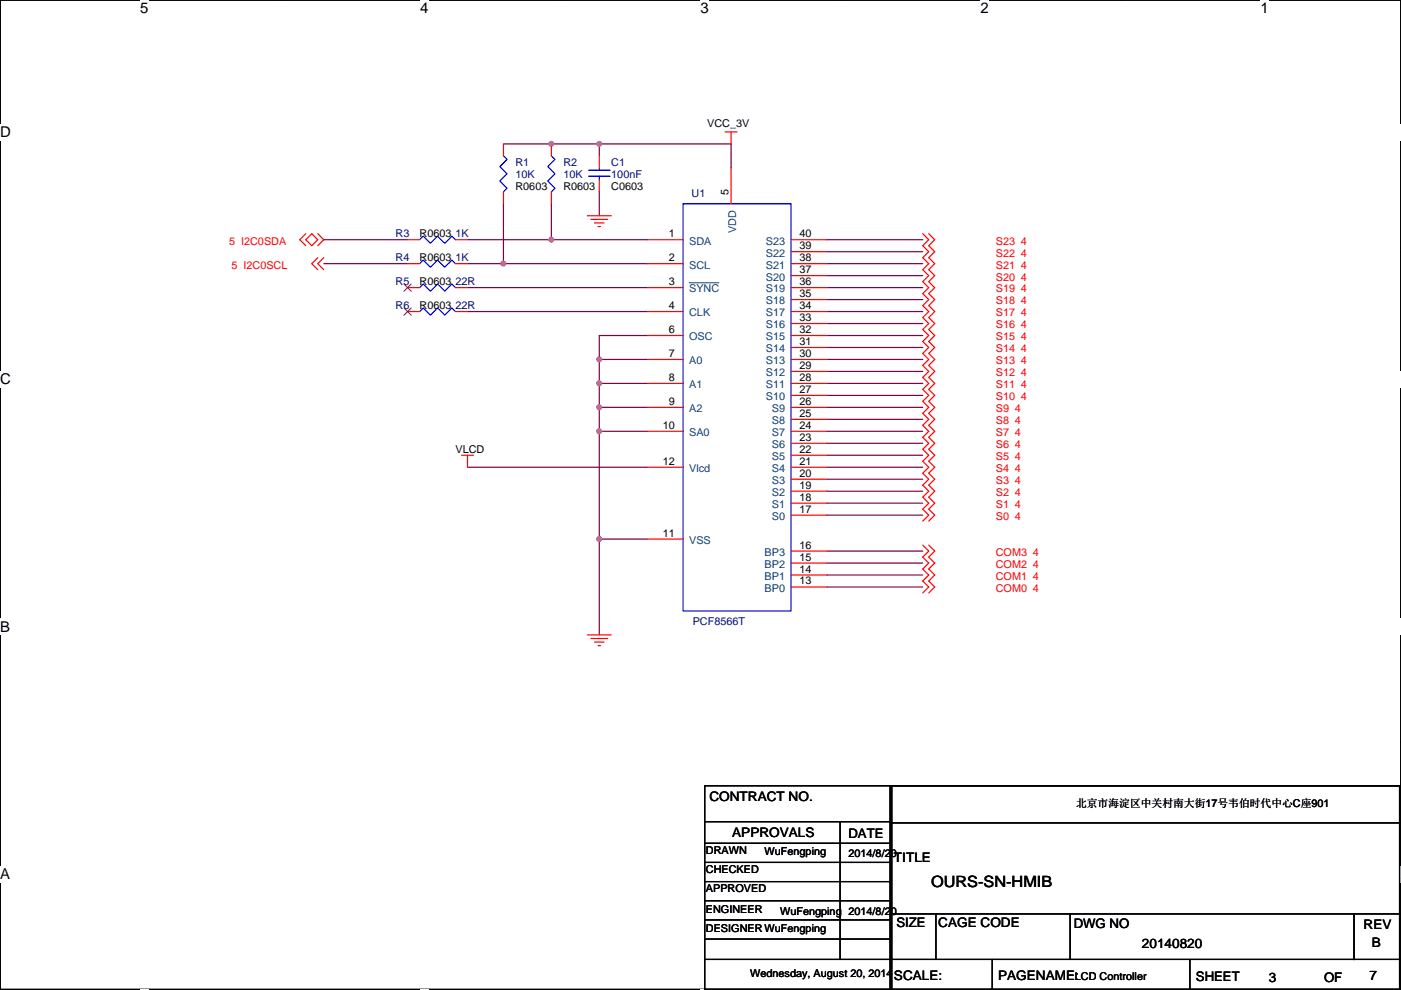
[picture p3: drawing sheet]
<svg xmlns="http://www.w3.org/2000/svg" width="297mm" height="210mm" viewBox="0 0 297 210" stroke-linecap="round" stroke-linejoin="round" font-family="sans-serif">
<path d="M.1 0h296.9v209.8h-296.9z" fill="none" stroke="#000" stroke-width=".25"/>
<g fill="#fff">
<path d="M29.7 0h1.8v3.6h-1.8z"/>
<path d="M29.7 209.8l1.8 .1z"/>
</g>
<path d="M59.4 0h.1M59.4 209.8h.1" fill="none" stroke="#000" stroke-width=".25"/>
<g fill="#fff">
<path d="M89.1 0h1.8v3.6h-1.8z"/>
<path d="M89.1 209.8l1.8 .1z"/>
</g>
<path d="M118.8 0h.1M118.8 209.8h.1" fill="none" stroke="#000" stroke-width=".25"/>
<g fill="#fff">
<path d="M148.5 0h1.8v3.6h-1.8z"/>
<path d="M148.5 209.8l1.8 .1z"/>
</g>
<path d="M178.2 0h.1M178.2 209.8h.1" fill="none" stroke="#000" stroke-width=".25"/>
<g fill="#fff">
<path d="M207.9 0h1.7v3.6h-1.7z"/>
<path d="M207.9 209.8l1.7 .1z"/>
</g>
<path d="M237.6 0h.1M237.6 209.8h.1" fill="none" stroke="#000" stroke-width=".25"/>
<g fill="#fff">
<path d="M267.3 0h1.7v3.6h-1.7z"/>
<path d="M267.3 209.8l1.7 .1z"/>
<path d="M.1 26.3h2.2v3.5h-2.2z"/>
<path d="M297 26.3v3.5z"/>
<path d="M.1 78.7h2.2v3.5h-2.2z"/>
<path d="M297 78.7v3.5z"/>
</g>
<path d="M.1 52.5h.1M297 52.5h.1" fill="none" stroke="#000" stroke-width=".25"/>
<g fill="#fff">
<path d="M.1 131.2h2.1v3.5h-2.1z"/>
<path d="M297 131.2v3.5z"/>
</g>
<path d="M.1 104.9h.1M297 104.9h.1" fill="none" stroke="#000" stroke-width=".25"/>
<g fill="#fff">
<path d="M0 183.6h2.2v3.5h-2.2z"/>
<path d="M297 183.6v3.5z"/>
</g>
<g fill="none" stroke="#000" stroke-width=".25">
<path d="M.1 157.4h.1M297 157.4h.1M149.4 166.7h39.6v43.1h-39.6zM149.4 174.3h39.4M149.4 178.9h39.4M178.1 174.3v29.2M188.8 166.7h107.9v43.1h-107.9zM188.8 166.7h.2v43.1h-.2zM189 174.5h108M296.7 166.7h-107.9v43.1M297 174.5h.1M149.4 182.9h39.4"/>
<path d="M149.4 187h39.4M149.4 191.1h39.4M149.4 195.1h39.4M149.4 199.2h39.4M188.8 193.8h107.9M198.4 193.8v9.7M226.9 193.8v9.7M287.1 193.8v9.7M149.4 203.5h147.3M188.8 209.8h.1M210.4 209.8h.1M210.4 203.5v6.3"/>
<path d="M252.3 209.8h.1M252.3 203.5v6.3"/>
</g>
<g fill="none" stroke="#800040" stroke-width=".25">
<path d="M127.1 30.5h27.9v5.1M127.1 30.5h-20.4M127.1 30.5v2.6M68.6 50.8h17.8M68.6 55.9h17.8M99.1 50.8h17.8M99.1 55.9h7.6M106.7 55.9h30.5M106.7 43.2v12.7M116.9 43.2v7.6M116.9 50.8h20.3M127.1 40.7v5.1"/>
<path d="M175.3 58.5h20.3M175.3 55.9h20.3M175.3 53.4h20.3M175.3 50.8h20.3M99.1 66.1h38.1M99.1 61h38.1M127.1 76.2h10.1M127.1 76.2v5.1M137.2 71.2h-10.1v5M175.3 78.8h20.3M175.3 76.2h20.3M175.3 73.7h20.3"/>
<path d="M175.3 71.2h20.3M175.3 68.6h20.3M175.3 66.1h20.3M175.3 63.5h20.3M175.3 61h20.3M99.1 99.1h38.1M127.1 81.3h10.1M127.1 86.4h10.1M127.1 91.5h10.1M127.1 81.3v5.1M127.1 86.4v5.1M127.1 91.5v22.8"/>
<path d="M175.3 99.1h20.3M175.3 96.6h20.3M175.3 94h20.3M175.3 91.5h20.3M175.3 88.9h20.3M175.3 86.4h20.3M175.3 83.9h20.3M175.3 81.3h20.3M127.1 114.3h10.1M127.1 114.3v20.4M175.3 119.4h20.3M175.3 116.9h20.3"/>
<path d="M175.3 109.3h20.3M175.3 106.7h20.3M175.3 104.2h20.3M175.3 101.6h20.3M175.3 124.5h20.3M175.3 122h20.3"/>
</g>
<g fill="#f0f" stroke="#f0f" stroke-width=".25">
<circle cx="116.9" cy="50.8" r=".5"/>
<circle cx="116.9" cy="30.5" r=".5"/>
<circle cx="127" cy="30.5" r=".5"/>
<circle cx="106.7" cy="55.9" r=".5"/>
<circle cx="127" cy="81.3" r=".5"/>
<circle cx="127" cy="76.2" r=".5"/>
<circle cx="127" cy="86.4" r=".5"/>
<circle cx="127" cy="114.3" r=".5"/>
<circle cx="127" cy="91.5" r=".5"/>
</g>
<g fill="none" stroke="#f00" stroke-width=".25">
<path d="M106.7 30.5v2.6M116.9 30.5v2.6M127.1 33.1v2.5M127.1 38.1v2.6M153.7 28h2.6M155 28v2.5M155 35.6v7.6M64.8 49.6l-1.2 1.2 1.2 1.3M64.8 50.8l1.3-1.2 1.3 1.2-1.3 1.3zM67.4 54.7l-1.3 1.2 1.3 1.3M67.4 49.6l1.2 1.2-1.2 1.3M68.6 54.7l-1.2 1.2 1.2 1.3"/>
<path d="M86.4 50.8h2.6M86.4 55.9h2.6M96.6 50.8h2.5M96.6 55.9h2.5M106.7 40.7v2.5M116.9 40.7v2.5M124.5 45.8h5.1M125.3 46.5h3.5M126 47.3h2.1M126.8 48h.5M137.2 50.8h7.6M137.2 55.9h7.6"/>
<path d="M167.7 58.5h7.6M167.7 55.9h7.6M167.7 53.4h7.6M167.7 50.8h7.6M195.6 49.6l1.3 1.2-1.3 1.3 1.3 1.3-1.3 1.3 1.3 1.2-1.3 1.3 1.3 1.3-1.3 1.2 1.3 1.3-1.3 1.3 1.3 1.2-1.3 1.3 1.3 1.3-1.3 1.3 1.3 1.2-1.3 1.3 1.3 1.3-1.3 1.2 1.3 1.3-1.3 1.3 1.3 1.2-1.3 1.3 1.3 1.3-1.3 1.3 1.3 1.2-1.3 1.3 1.3 1.3-1.3 1.2 1.3 1.3-1.3 1.3 1.3 1.2-1.3 1.3 1.3 1.3-1.3 1.3 1.3 1.2-1.3 1.3 1.3 1.3-1.3 1.2 1.3 1.3-1.3 1.3 1.3 1.2-1.3 1.3 1.3 1.3-1.3 1.3 1.3 1.2-1.3 1.3 1.3 1.3-1.3 1.2M196.9 49.6l1.3 1.2-1.3 1.3 1.3 1.3-1.3 1.3 1.3 1.2-1.3 1.3 1.3 1.3-1.3 1.2 1.3 1.3-1.3 1.3 1.3 1.2-1.3 1.3 1.3 1.3-1.3 1.3 1.3 1.2-1.3 1.3 1.3 1.3-1.3 1.2 1.3 1.3-1.3 1.3 1.3 1.2-1.3 1.3 1.3 1.3-1.3 1.3 1.3 1.2-1.3 1.3 1.3 1.3-1.3 1.2 1.3 1.3-1.3 1.3 1.3 1.2-1.3 1.3 1.3 1.3-1.3 1.3 1.3 1.2-1.3 1.3 1.3 1.3-1.3 1.2 1.3 1.3-1.3 1.3 1.3 1.2-1.3 1.3 1.3 1.3-1.3 1.3 1.3 1.2-1.3 1.3 1.3 1.3-1.3 1.2M86.4 61h2.6M86.4 66.1h2.6M96.6 61h2.5M96.6 66.1h2.5M137.2 61h7.6M137.2 66.1h7.6"/>
<path d="M137.2 71.2h7.6M137.2 76.2h7.6M167.7 78.8h7.6M167.7 76.2h7.6M167.7 73.7h7.6M167.7 71.2h7.6M167.7 68.6h7.6M167.7 66.1h7.6M167.7 63.5h7.6M167.7 61h7.6M97.9 96.6h2.5M99.1 96.6v2.5"/>
<path d="M137.2 81.3h7.6M137.2 86.4h7.6M137.2 91.5h7.6M137.2 99.1h7.6M167.7 99.1h7.6M167.7 96.6h7.6M167.7 94h7.6M167.7 91.5h7.6M167.7 88.9h7.6M167.7 86.4h7.6M167.7 83.9h7.6M167.7 81.3h7.6"/>
<path d="M137.2 114.3h7.6M167.7 119.4h7.6M167.7 116.9h7.6M167.7 109.3h7.6M167.7 106.7h7.6M167.7 104.2h7.6M167.7 101.6h7.6M195.6 115.6l1.3 1.3-1.3 1.3 1.3 1.2-1.3 1.3 1.3 1.3-1.3 1.2 1.3 1.3-1.3 1.3M196.9 115.6l1.3 1.3-1.3 1.3 1.3 1.2-1.3 1.3 1.3 1.3-1.3 1.2 1.3 1.3-1.3 1.3M124.5 134.7h5.1M125.3 135.4h3.5M126 136.2h2.1"/>
<path d="M126.8 136.9h.5M167.7 124.5h7.6M167.7 122h7.6"/>
</g>
<path d="M287.1 193.8v9.7M287.1 203.5h.1" fill="none" stroke="#000" stroke-width=".25" stroke-dasharray="0 .5"/>
<path d="M106.7 33.1l.8 .7-1.5 1.5 1.5 1.6-1.5 1.5 1.5 1.5-.8 .8M116.9 33.1l.8 .7-1.6 1.5 1.6 1.6-1.6 1.5 1.6 1.5-.8 .8M124.8 37.4h4.5M124.8 36.1h4.5M127.1 35.6v.5M127.1 37.4v.7M89 50.8l.7-.7 1.5 1.5 1.6-1.5 1.5 1.5 1.5-1.5 .8 .7M89 55.9l.7-.7 1.5 1.5 1.6-1.5 1.5 1.5 1.5-1.5 .8 .7M144.8 43.2h22.9v86.4h-22.9zM89 61l.7-.8 1.5 1.6 1.6-1.6 1.5 1.6 1.5-1.6 .8 .8M89 66.1l.7-.8 1.5 1.5 1.6-1.5 1.5 1.5 1.5-1.5 .8 .8" fill="none" stroke="#00f" stroke-width=".25"/>
<path d="M85.7 60.2l1.5 1.6M85.7 65.3l1.5 1.6M87.2 60.2l-1.6 1.6M87.2 65.3l-1.6 1.6" fill="none" stroke="#804000" stroke-width=".21"/>
<path d="M146.1 60h6.3" fill="none" stroke="#004080" stroke-width=".21"/>
<text font-size="3.3" x="197.4" y="188.2">OURS-SN-HMIB</text>
<g font-size="3.2">
<text x="29.7" y="2.9">5</text>
<text x="89.1" y="2.9">4</text>
<text x="148.5" y="2.9">3</text>
<text x="207.9" y="2.9">2</text>
<text x="267.3" y="2.9">1</text>
<text x=".1" y="29.1">D</text>
<text x=".1" y="81.5">C</text>
<text x=".1" y="134">B</text>
<text x=".1" y="186.4">A</text>
<text x="297" y="186.4">A</text>
</g>
<g font-size="2.8">
<text x="150.4" y="169.9">CONTRACT NO.</text>
<text x="155.3" y="177.5">APPROVALS</text>
<text x="179.9" y="177.8">DATE</text>
<text x="189.5" y="182.9">TITLE</text>
<text x="190.1" y="196.6">SIZE</text>
<text x="198.9" y="196.6">CAGE CODE</text>
<text x="227.6" y="196.8">DWG NO</text>
<text x="289.1" y="197.1">REV</text>
<text x="242.1" y="201.2">20140820</text>
<text x="290.9" y="200.9">B</text>
<text x="189.5" y="207.8">SCALE:</text>
<text x="211.6" y="207.8">PAGENAME:</text>
<text x="253.6" y="208">SHEET</text>
<text x="269" y="208.3">3</text>
<text x="280.7" y="208.3">OF</text>
<text x="290.4" y="207.8">7</text>
</g>
<g font-size="2.3">
<text x="149.9" y="27">VCC_3V</text>
<text x="109.3" y="40.2">R0603</text>
<text x="119.4" y="40.2">R0603</text>
<text x="129.6" y="40.2">C0603</text>
<text x="154.5" y="41.4" transform="rotate(-90 154.5 41.4)">5</text>
<text x="89" y="50.4">R0603</text>
<text x="141.8" y="50.3">1</text>
<text x="169.5" y="52.9">39</text>
<text x="169.5" y="50.3">40</text>
<text x="89" y="55.4">R0603</text>
<text x="141.8" y="55.4">2</text>
<text x="169.5" y="57.9">37</text>
<text x="169.5" y="55.4">38</text>
<text x="89" y="60.5">R0603</text>
<text x="89" y="65.6">R0603</text>
<text x="141.8" y="60.5">3</text>
<text x="141.8" y="65.6">4</text>
<text x="169.5" y="65.6">34</text>
<text x="169.5" y="63">35</text>
<text x="169.5" y="60.5">36</text>
<text x="141.8" y="70.6">6</text>
<text x="169.5" y="70.6">32</text>
<text x="169.5" y="68.1">33</text>
<text x="141.8" y="75.7">7</text>
<text x="169.5" y="75.7">30</text>
<text x="169.5" y="73.2">31</text>
<text x="141.8" y="80.8">8</text>
<text x="169.5" y="83.3">27</text>
<text x="169.5" y="80.8">28</text>
<text x="169.5" y="78.3">29</text>
<text x="141.8" y="85.9">9</text>
<text x="169.5" y="88.4">25</text>
<text x="169.5" y="85.9">26</text>
<text x="140.5" y="91">10</text>
<text x="169.5" y="93.5">23</text>
<text x="169.5" y="91">24</text>
<text x="96.6" y="96.1">VLCD</text>
<text x="140.5" y="98.6">12</text>
<text x="169.5" y="101.1">20</text>
<text x="169.5" y="98.6">21</text>
<text x="169.5" y="96">22</text>
<text x="169.5" y="106.2">18</text>
<text x="169.5" y="103.7">19</text>
<text x="140.5" y="113.8">11</text>
<text x="169.5" y="108.7">17</text>
<text x="169.5" y="118.9">15</text>
<text x="169.5" y="116.4">16</text>
<text x="169.5" y="124">13</text>
<text x="169.5" y="121.4">14</text>
<text x="228.2" y="171.3">北京市海淀区中关村南大街17号韦伯时代中心C座901</text>
<text x="149.7" y="181.2">DRAWN</text>
<text x="149.7" y="185.2">CHECKED</text>
<text x="162.1" y="181.4">WuFengping</text>
<text x="179.9" y="181.7">2014/8/20</text>
<text x="149.7" y="189.3">APPROVED</text>
<text x="149.7" y="193.6">ENGINEER</text>
<text x="149.7" y="197.7">DESIGNER WuFengping</text>
<text x="165.4" y="194.1">WuFengping</text>
<text x="179.9" y="194.1">2014/8/20</text>
<text x="159.1" y="207.3">Wednesday, August 20, 2014</text>
<text x="227.9" y="207.8">LCD Controller</text>
</g>
<g font-size="2.3" fill="#000080">
<text x="109.3" y="35.1">R1</text>
<text x="119.4" y="35.1">R2</text>
<text x="129.6" y="35.1">C1</text>
<text x="109.3" y="37.7">10K</text>
<text x="119.4" y="37.7">10K</text>
<text x="129.6" y="37.7">100nF</text>
<text x="146.6" y="41.7">U1</text>
<text x="83.9" y="50.4">R3</text>
<text x="96.6" y="50.4">1K</text>
<text x="83.9" y="55.4">R4</text>
<text x="96.6" y="55.4">1K</text>
<text x="83.9" y="60.5">R5</text>
<text x="83.9" y="65.6">R6</text>
<text x="96.6" y="60.5">22R</text>
<text x="96.6" y="65.6">22R</text>
<text x="146.9" y="132.7">PCF8566T</text>
</g>
<g font-size="2.3" fill="#f00">
<text x="48.6" y="51.9">5 I2C0SDA</text>
<text x="211.1" y="51.9">S23 4</text>
<text x="49.1" y="57">5 I2C0SCL</text>
<text x="211.1" y="59.5">S20 4</text>
<text x="211.1" y="57">S21 4</text>
<text x="211.1" y="54.4">S22 4</text>
<text x="211.1" y="64.6">S18 4</text>
<text x="211.1" y="62">S19 4</text>
<text x="211.1" y="69.7">S16 4</text>
<text x="211.1" y="67.1">S17 4</text>
<text x="211.1" y="77.3">S13 4</text>
<text x="211.1" y="74.7">S14 4</text>
<text x="211.1" y="72.2">S15 4</text>
<text x="211.1" y="82.4">S11 4</text>
<text x="211.1" y="79.8">S12 4</text>
<text x="211.1" y="90">S8 4</text>
<text x="211.1" y="87.4">S9 4</text>
<text x="211.1" y="84.9">S10 4</text>
<text x="211.1" y="95.1">S6 4</text>
<text x="211.1" y="92.5">S7 4</text>
<text x="211.1" y="100.1">S4 4</text>
<text x="211.1" y="97.6">S5 4</text>
<text x="211.1" y="107.8">S1 4</text>
<text x="211.1" y="105.2">S2 4</text>
<text x="211.1" y="102.7">S3 4</text>
<text x="211.1" y="110.3">S0 4</text>
<text x="211.1" y="117.9">COM3 4</text>
<text x="211.1" y="125.5">COM0 4</text>
<text x="211.1" y="123">COM1 4</text>
<text x="211.1" y="120.5">COM2 4</text>
</g>
<g font-size="2.3" fill="#004080">
<text x="146.1" y="51.9">SDA</text>
<text x="156.1" y="49.4" transform="rotate(-90 156.1 49.4)">VDD</text>
<text x="162.4" y="51.9">S23</text>
<text x="146.1" y="57">SCL</text>
<text x="162.4" y="59.5">S20</text>
<text x="162.4" y="57">S21</text>
<text x="162.4" y="54.4">S22</text>
<text x="146.1" y="62">SYNC</text>
<text x="162.4" y="64.6">S18</text>
<text x="162.4" y="62">S19</text>
<text x="146.1" y="67.1">CLK</text>
<text x="162.4" y="69.7">S16</text>
<text x="162.4" y="67.1">S17</text>
<text x="146.1" y="72.2">OSC</text>
<text x="146.1" y="77.3">A0</text>
<text x="162.4" y="77.3">S13</text>
<text x="162.4" y="74.7">S14</text>
<text x="162.4" y="72.2">S15</text>
<text x="146.1" y="82.4">A1</text>
<text x="162.4" y="82.4">S11</text>
<text x="162.4" y="79.8">S12</text>
<text x="146.1" y="87.4">A2</text>
<text x="162.4" y="84.9">S10</text>
<text x="163.6" y="90">S8</text>
<text x="163.6" y="87.4">S9</text>
<text x="146.1" y="92.5">SA0</text>
<text x="163.6" y="95.1">S6</text>
<text x="163.6" y="92.5">S7</text>
<text x="146.1" y="100.1">Vlcd</text>
<text x="163.6" y="100.1">S4</text>
<text x="163.6" y="97.6">S5</text>
<text x="163.6" y="107.8">S1</text>
<text x="163.6" y="105.2">S2</text>
<text x="163.6" y="102.7">S3</text>
<text x="163.6" y="110.3">S0</text>
<text x="146.1" y="115.4">VSS</text>
<text x="162.1" y="117.9">BP3</text>
<text x="162.1" y="125.5">BP0</text>
<text x="162.1" y="123">BP1</text>
<text x="162.1" y="120.5">BP2</text>
</g>
</svg>
